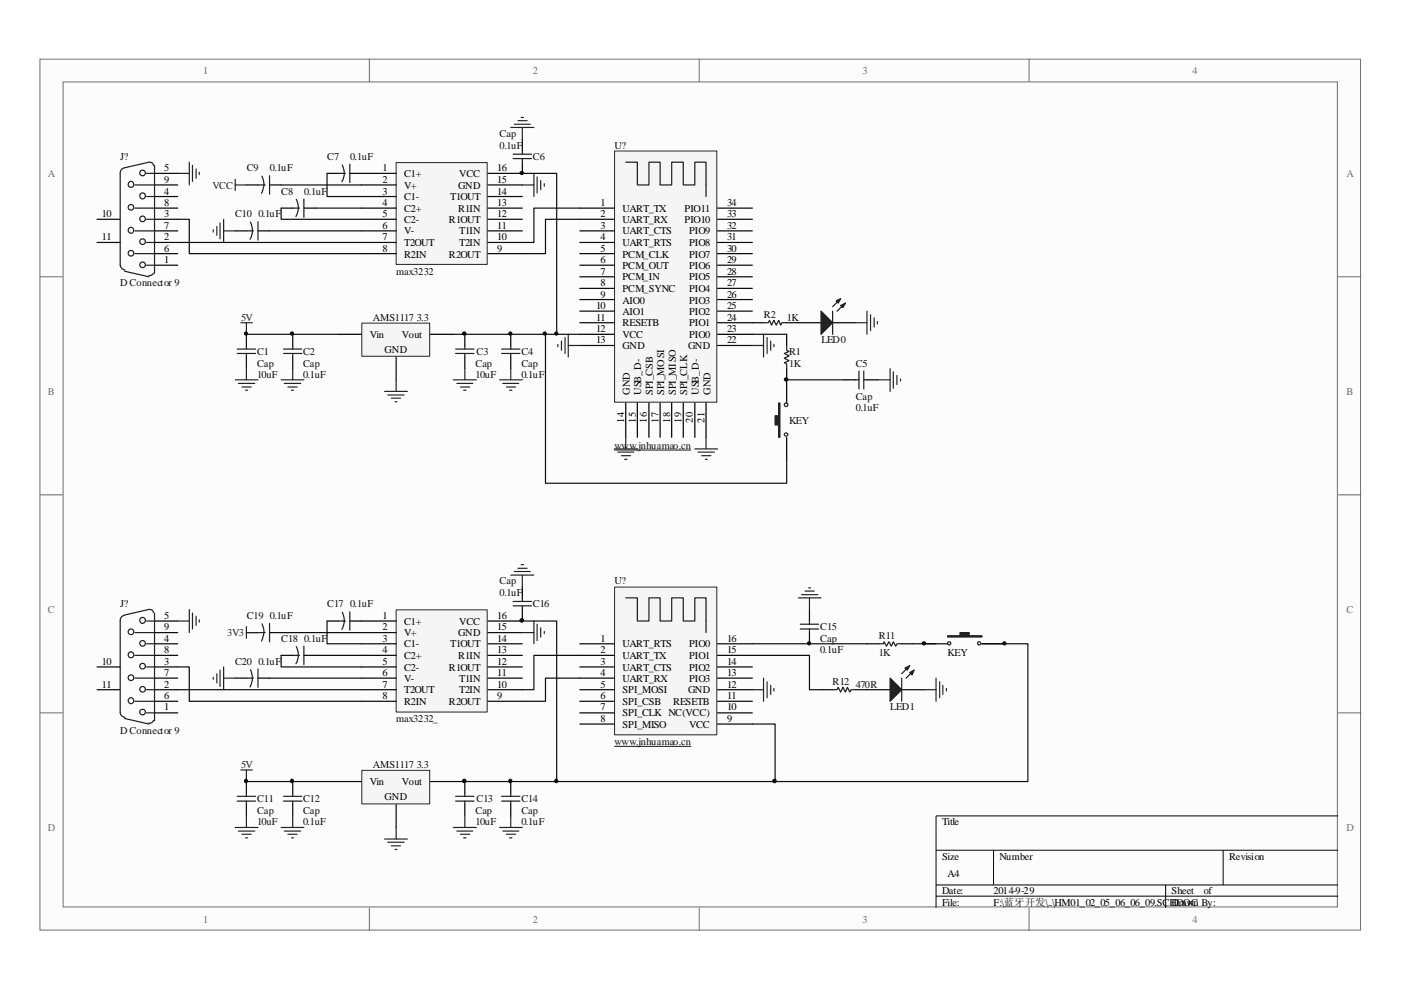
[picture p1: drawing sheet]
<svg xmlns="http://www.w3.org/2000/svg" width="297mm" height="210mm" viewBox="0 0 297 210" stroke-linecap="round" stroke-linejoin="round" font-family="sans-serif">
<path d="M8.6 12.6h279.9v184.6h-279.9z" fill="#fcfcfc"/>
<path d="M8.5 12.5h280v184.7h-280z" fill="none" stroke="#6e6e6e" stroke-width=".21"/>
<path d="M13.5 17.5h270v174.8h-270z" fill="#fcfcfc"/>
<g fill="none" stroke="#6e6e6e" stroke-width=".21">
<path d="M13.4 17.4h270.1v174.9h-270.1zM78.3 12.5v4.9M148.3 12.5v4.9M218.2 12.5v4.9M8.5 58.7h4.8M283.7 58.7h4.9M8.5 104.9h4.8M283.7 104.9h4.9M8.5 151.1h4.8M283.7 151.1h4.9M78.3 192.5v4.9M148.3 192.5v4.9"/>
<path d="M218.2 192.5v4.9"/>
</g>
<path d="M283.7 173h-85.2v19.5M198.5 180.3h85.2M198.5 187.6h85.2M198.5 190h85.2M210.7 180.3v7.3M247.1 187.6v4.9M259.3 180.3v7.3" fill="none" stroke="#000" stroke-width=".21"/>
<path d="M130.4 32.1h21.6v53.2h-21.6z" fill="#f5f5f5"/>
<path d="M130.3 32h21.7v53.3h-21.7z" fill="none" stroke="#262626" stroke-width=".21"/>
<g fill="none" stroke="#000" stroke-width=".25">
<path d="M122.9 44.1h7.3M122.9 46.5h7.3M122.9 49h7.3M122.9 51.4h7.3M122.9 53.8h7.3M122.9 56.2h7.3M122.9 58.7h7.3M152.1 44.1h7.4M152.1 46.5h7.4M152.1 49h7.4M152.1 51.4h7.4M152.1 53.8h7.4"/>
<path d="M152.1 56.2h7.4M152.1 58.7h7.4M52.2 70.9v2.4M52.2 75.7v2.5M62.1 70.9v2.4M62.1 75.7v2.5M122.9 61.1h7.3M122.9 63.5h7.3M122.9 66h7.3M122.9 68.4h7.3M122.9 70.9h7.3M122.9 73.3h7.3"/>
<path d="M152.1 61.1h7.4M152.1 63.5h7.4M152.1 66h7.4M152.1 68.4h7.4M152.1 70.9h7.4M152.1 73.3h7.4M132.7 85.4v7.3M135.1 85.4v7.3M137.6 85.4v7.3M140 85.4v7.3M142.4 85.4v7.3M144.9 85.4v7.3"/>
<path d="M147.3 85.4v7.3M149.7 85.4v7.3"/>
</g>
<path d="M132.7 34.4h2.4v4.8h2.5v-4.8h2.4v4.8h2.4v-4.8h2.5v4.8h2.4v-4.8h2.4v7.3M50.3 74h3.9M50.3 74.9h3.9M52.2 73.3v.7M52.2 74.9v.8M60.1 74h3.9M60.1 74.9h3.9M62.1 73.3v.7M62.1 74.9v.8" fill="none" stroke="#1c1c1c" stroke-width=".25"/>
<path d="M130.3 95.4h16.2" fill="none" stroke="#0e0e0e" stroke-width=".21"/>
<g fill="none" stroke="#262626" stroke-width=".25">
<path d="M51.1 68.4h2.4M52.2 68.4v2.5M52.2 78.2v2.3M62.1 78.2v2.3M118.3 73v.5M119 72.3v2M119.8 71.6v3.3M120.5 70.9v4.8M120.5 73.3h2.4M159.5 73.3h2.4M161.9 70.9v4.8M162.6 71.6v3.3"/>
<path d="M163.4 72.3v2M164.1 73v.5M49.9 80.5h4.8M50.5 81.3h3.5M51.3 82.1h2M52.1 82.7h.4M59.6 80.5h4.8M60.3 81.3h3.5M61 82.1h2M61.8 82.7h.4M130.2 95.2h4.9M131 95.9h3.4"/>
<path d="M131.7 96.6h2M132.4 97.4h.5M132.7 92.7v2.5M147.3 95.2h4.8M148 95.9h3.5M148.8 96.6h1.9M149.5 97.4h.4M149.7 92.7v2.5"/>
</g>
<path d="M52.2 70.9h19.6M96.1 70.9h26.8" fill="none" stroke="#0e0e0e" stroke-width=".25"/>
<path d="M76.8 68.6h14.3v6.9h-14.3z" fill="#f5f5f5"/>
<path d="M76.7 68.5h14.4v7h-14.4z" fill="none" stroke="#262626" stroke-width=".21"/>
<g fill="none" stroke="#000" stroke-width=".25">
<path d="M32.8 36.8h4.9M32.8 39.2h4.9M20.6 51.4h4.9M20.6 46.5h4.9M32.8 56.2h4.9M32.8 51.4h4.9M32.8 46.5h4.9M32.8 41.7h4.9M32.8 53.8h4.9M32.8 49h4.9M32.8 44.1h4.9M71.8 70.9h4.8"/>
<path d="M84 75.7v4.8M91.3 70.9h4.8M98.6 70.9v2.4M98.6 75.7v2.5M108.3 70.9v2.4M108.3 75.7v2.5M159.5 68.4h2.4M166.8 70.9v2.4M166.8 78.2v7.2M166.8 68.4h7.3M176.5 68.4h4.9M166.8 92.7v4.9"/>
<path d="M179 80.5h2.4M183.8 80.5h2.5"/>
</g>
<g fill="none" stroke="#1c1c1c" stroke-width=".25">
<path d="M28.6 39.2h4.2M31.1 36.8h1.7M32.5 35.1a.73 .73 0 0 0-.9-.7l-5.2 1.2a1.11 1.11 0 0 0-.9 1.2v19.4a1.26 1.26 0 0 0 1 1M32.8 35.1v22.8M26.4 57.5l5.2 1.2M28.6 53.8h4.2M28.6 49h4.2M28.6 44.1h4.2M31.1 51.4h1.7M31.1 56.2h1.7M31.1 46.5h1.7M31.1 41.7h1.7"/>
<path d="M32.5 57.9a.93 .93 0 0 1-.9 .5M96.6 74h3.9M96.6 74.9h3.9M98.6 73.3v.7M98.6 74.9v.8M106.3 74h3.9M106.3 74.9h3.9M108.3 73.3v.7M108.3 74.9v.8M161.9 68.4h1l.3-.5 .4 1 .5-1 .5 1 .5-1 .4 1 .3-.5h1M166.8 73.3v1l.5 .2-1 .4 1 .6-1 .5 1 .5-1 .4 .5 .2v1.1M176.5 66v4.9"/>
<path d="M178.2 63.3l-1.7 1.7M179.2 64.3l-1.7 1.7M182.1 78.7v3.8M183.1 78.7v3.8M181.4 80.5h.7M183.1 80.5h.7"/>
<circle cx="27.7" cy="39.1" r=".62"/>
<circle cx="30.2" cy="36.7" r=".6"/>
<circle cx="27.8" cy="48.8" r=".61"/>
<circle cx="27.8" cy="53.7" r=".6"/>
<circle cx="27.8" cy="44" r=".6"/>
<circle cx="30.2" cy="41.5" r=".61"/>
<circle cx="30.2" cy="51.2" r=".6"/>
<circle cx="30.2" cy="56.1" r=".6"/>
<circle cx="30.2" cy="46.4" r=".6"/>
<circle cx="166.7" cy="85.8" r=".39"/>
<circle cx="166.7" cy="92.1" r=".36"/>
</g>
<g fill="none" stroke="#262626" stroke-width=".25">
<path d="M98.6 78.2v2.3M108.3 78.2v2.3M181.4 68.4h2.4M183.8 66v4.9M184.6 66.7v3.4M185.3 67.4v2M186 68.2v.5M188.7 78.2v4.8M189.4 78.8v3.5M190.2 79.6v1.9M81.5 83h4.9M82.2 83.7h3.5"/>
<path d="M83 84.4h1.9M83.7 85.2h.5M84 80.5v2.5M96.1 80.5h4.9M96.9 81.3h3.3M97.6 82.1h2M98.3 82.7h.5M105.9 80.5h4.8M106.6 81.3h3.4M107.4 82.1h1.9M108 82.7h.5M186.3 80.5h2.4"/>
<path d="M190.9 80.4v.4"/>
</g>
<g fill="#1c1c1c" stroke="#1c1c1c" stroke-width=".25">
<path d="M165.1 85.4h.3v7.3h-.3v-2.6h-.8v-1.9h.8z" fill-rule="evenodd"/>
<path d="M174.1 66l2.4 2.4-2.4 2.5z" fill-rule="evenodd"/>
<path d="M178.2 64.8l1-.5-.5 .9z" fill-rule="evenodd"/>
<path d="M177.3 63.8l.9-.5-.5 1z" fill-rule="evenodd"/>
</g>
<path d="M115.7 70.9v31.6h51.1v-4.9M159.5 70.9h7.3M166.8 80.5h12.2" fill="none" stroke="#0e0e0e" stroke-width=".25"/>
<path d="M84.1 34.6h19.2v21.5h-19.2z" fill="#f5f5f5"/>
<path d="M84 34.5h19.3v21.6h-19.3z" fill="none" stroke="#262626" stroke-width=".21"/>
<g fill="none" stroke="#000" stroke-width=".25">
<path d="M52.2 39.2h2.5M57.1 39.2h2.5M69.3 36.8h2.5M74.2 36.8h9.8M76.6 39.2h7.4M103.5 39.2h7.2M110.7 34.4v2.4h-7.2M110.7 29.5v2.4M49.9 49h2.3M54.7 49h2.4M59.6 44.1h2.5M64.4 44.1h2.5"/>
<path d="M76.6 41.7h7.4M76.6 44.1h7.4M76.6 46.5h7.4M76.6 49h7.4M76.6 51.4h7.4M76.6 53.8h7.4M103.5 41.7h7.2M103.5 44.1h7.2M103.5 46.5h7.2M103.5 49h7.2M103.5 51.4h7.2M103.5 53.8h7.2"/>
<path d="M52.2 165.7v2.5M52.2 170.6v2.4M62.1 165.7v2.5M62.1 170.6v2.4"/>
</g>
<path d="M59.6 39.2h17M69.3 36.8v4.9h7.3M110.7 36.8h7.3v34.1M37.7 46.5h2.4v7.3h36.5M37.7 51.4h38.9M57.1 49h19.5M59.6 44.1v2.4h17M66.9 44.1h9.7M122.9 46.5h-7.2v7.3h-5M122.9 44.1h-9.7v7.3h-2.5M52.2 165.7h19.6" fill="none" stroke="#0e0e0e" stroke-width=".25"/>
<g fill="none" stroke="#262626" stroke-width=".25">
<path d="M37.7 36.8h2.4M40.1 34.4v4.8M40.8 35.1v3.4M41.6 35.8v2M42.2 36.5v.5M49.9 39.2h2.3M49.9 38v2.4M108.3 27h4.9M109.1 26.3h3.3M109.8 25.6h2M110.5 24.9h.5M110.7 39.2h2.5"/>
<path d="M110.7 27v2.5M113.2 36.8v4.9M113.9 37.5v3.4M114.6 38.3v1.9M115.4 39v.5M45.2 48.7v.5M46 48v1.9M46.7 47.3v3.3M47.4 46.5v4.9M47.4 49h2.5M49.9 175.4h4.8M50.5 176.2h3.5"/>
<path d="M51.1 163.3h2.4M51.3 176.9h2M52.1 177.6h.4M52.2 163.3v2.4M52.2 173v2.4M59.6 175.4h4.8M60.3 176.2h3.5M61 176.9h2M61.8 177.6h.4M62.1 173v2.4"/>
</g>
<g fill="none" stroke="#1c1c1c" stroke-width=".25">
<path d="M54.7 39.2h1.5M55.5 37.4a3.8 3.8 0 0 1 0 3.6M57.1 37.3v3.9M71.8 36.8h1.4M72.6 35a3.6 3.6 0 0 1-.1 3.5M74.2 34.8v3.9M108.8 33.6h3.9M108.8 32.7h3.9M110.7 31.9v.8M110.7 33.6v.8M52.2 49h1.6M53.1 47.1a3.8 3.8 0 0 1-.1 3.6"/>
<path d="M54.7 47v3.9M62.1 44.1h1.4M62.8 42.3a3.8 3.8 0 0 1-.1 3.6M64.4 42.2v3.9M50.3 168.8h3.9M50.3 169.9h3.9M52.2 168.2v.6M52.2 169.9v.7M60.1 168.8h3.9M60.1 169.9h3.9M62.1 168.2v.6M62.1 169.9v.7"/>
</g>
<path d="M76.8 163.4h14.3v7h-14.3z" fill="#f5f5f5"/>
<path d="M76.7 163.3h14.4v7.1h-14.4z" fill="none" stroke="#262626" stroke-width=".21"/>
<g fill="none" stroke="#000" stroke-width=".25">
<path d="M32.8 136.5h4.9M32.8 131.7h4.9M32.8 139h4.9M32.8 134.1h4.9M20.6 146.2h4.9M20.6 141.4h4.9M32.8 151.1h4.9M32.8 146.2h4.9M32.8 141.4h4.9M32.8 148.7h4.9M32.8 143.8h4.9M71.8 165.7h4.8"/>
<path d="M84 170.6v4.8M91.3 165.7h4.8M98.6 165.7v2.5M98.6 170.6v2.4M108.3 165.7v2.5M108.3 170.6v2.4"/>
</g>
<g fill="none" stroke="#1c1c1c" stroke-width=".25">
<path d="M26.4 130.5a1.06 1.06 0 0 0-.9 1.2v19.4a1.08 1.08 0 0 0 1 1M28.6 139h4.2M28.6 134.1h4.2M31.1 136.5h1.7M31.1 131.7h1.7M32.5 129.9a.73 .73 0 0 0-.9-.7l-5.2 1.2M32.8 130v22.8M26.4 152.3l5.2 1.2M28.6 148.7h4.2M28.6 143.8h4.2M31.1 146.2h1.7M31.1 151.1h1.7"/>
<path d="M31.1 141.4h1.7M32.5 152.8a.68 .68 0 0 1-.9 .5M96.6 168.8h3.9M96.6 169.9h3.9M98.6 168.2v.6M98.6 169.9v.7M106.3 168.8h3.9M106.3 169.9h3.9M108.3 168.2v.6M108.3 169.9v.7"/>
<circle cx="27.7" cy="138.8" r=".62"/>
<circle cx="27.8" cy="134" r=".6"/>
<circle cx="30.2" cy="131.5" r=".61"/>
<circle cx="30.2" cy="136.4" r=".6"/>
<circle cx="27.8" cy="148.5" r=".6"/>
<circle cx="27.8" cy="143.7" r=".6"/>
<circle cx="30.2" cy="141.2" r=".6"/>
<circle cx="30.2" cy="151" r=".6"/>
<circle cx="30.2" cy="146.1" r=".6"/>
</g>
<g fill="none" stroke="#262626" stroke-width=".25">
<path d="M81.5 177.9h4.9M82.2 178.6h3.5M83 179.3h1.9M84 175.4v2.5M96.1 175.4h4.9M96.9 176.2h3.3M97.6 176.9h2M98.3 177.6h.5M98.6 173v2.4M105.9 175.4h4.8M106.6 176.2h3.4M107.4 176.9h1.9"/>
<path d="M108 177.6h.5M108.3 173v2.4M83.7 180.1h.5"/>
</g>
<path d="M84.1 129.4h19.2v21.6h-19.2z" fill="#f5f5f5"/>
<path d="M84 129.3h19.3v21.7h-19.3z" fill="none" stroke="#262626" stroke-width=".21"/>
<g fill="none" stroke="#000" stroke-width=".25">
<path d="M52.2 134.1h2.5M57.1 134.1h2.5M59.6 139h2.5M64.4 139h2.5M69.3 131.7h2.5M74.2 131.7h9.8M76.6 134.1h7.4M76.6 136.5h7.4M76.6 139h7.4M103.5 134.1h7.2M103.5 136.5h7.2M103.5 139h7.2"/>
<path d="M110.7 129.2v2.5h-7.2M110.7 124.4v2.4M49.9 143.8h2.3M54.7 143.8h2.4M76.6 141.4h7.4M76.6 143.8h7.4M76.6 146.2h7.4M76.6 148.7h7.4M103.5 141.4h7.2M103.5 143.8h7.2M103.5 146.2h7.2M103.5 148.7h7.2"/>
</g>
<path d="M59.6 139v2.4h17M59.6 134.1h17M66.9 139h9.7M69.3 131.7v4.8h7.3M110.7 131.7h7.3v34M122.9 139h-9.7v7.2h-2.5M37.7 141.4h2.4v7.3h36.5M37.7 146.2h38.9M57.1 143.8h19.5" fill="none" stroke="#0e0e0e" stroke-width=".25"/>
<g fill="none" stroke="#262626" stroke-width=".25">
<path d="M110.5 119.7h.5M37.7 131.7h2.4M40.1 129.2v4.9M40.8 130v3.4M41.6 130.7v1.9M42.2 131.4v.5M52.2 134.1h2.5M52.2 132.9v2.4M108.3 121.9h4.9M109.1 121.2h3.3M109.8 120.5h2M110.7 134.1h2.5"/>
<path d="M110.7 121.9v2.5M113.2 131.7v4.8M113.9 132.3v3.5M114.6 133.1v2M115.4 133.9v.4M45.2 143.6v.4M46 142.8v2M46.7 142.1v3.5M47.4 141.4v4.8M47.4 143.8h2.5"/>
</g>
<g fill="none" stroke="#1c1c1c" stroke-width=".25">
<path d="M54.7 134.1h1.5M55.5 132.3a3.8 3.8 0 0 1 0 3.6M57.1 132.2v3.9M62.1 139h1.4M62.8 137.1a3.8 3.8 0 0 1-.1 3.6M64.4 137v3.9M71.8 131.7h1.4M72.6 129.8a3.8 3.8 0 0 1-.1 3.6M74.2 129.7v3.9M108.8 128.5h3.9M108.8 127.5h3.9M110.7 126.8v.7"/>
<path d="M110.7 128.5v.7M52.2 143.8h1.6M53.1 142a3.8 3.8 0 0 1-.1 3.6M54.7 141.8v3.9"/>
</g>
<path d="M130.4 124.6h21.6v31.2h-21.6z" fill="#f5f5f5"/>
<path d="M130.3 124.5h21.7v31.3h-21.7z" fill="none" stroke="#262626" stroke-width=".21"/>
<g fill="none" stroke="#000" stroke-width=".25">
<path d="M122.9 136.5h7.3M122.9 139h7.3M152.1 136.5h7.4M152.1 139h7.4M171.6 129.2v2.5M171.6 134.1v2.4M183.8 136.5h2.5M191.2 136.5h2.3M196 136.5h4.9M208.2 136.5h4.9M122.9 141.4h7.3M122.9 143.8h7.3"/>
<path d="M122.9 146.2h7.3M122.9 148.7h7.3M122.9 151.1h7.3M122.9 153.5h7.3M152.1 141.4h7.4M152.1 143.8h7.4M152.1 146.2h7.4M152.1 148.7h7.4M152.1 151.1h7.4M152.1 153.5h7.4M174.1 146.2h2.4M181.4 146.2h7.3"/>
<path d="M191.2 146.2h4.8"/>
</g>
<g fill="none" stroke="#1c1c1c" stroke-width=".25">
<path d="M132.7 126.8h2.4v4.9h2.5v-4.9h2.4v4.9h2.4v-4.9h2.5v4.9h2.4v-4.9h2.4v7.3M169.7 133.4h3.9M169.7 132.3h3.9M171.6 131.7v.6M171.6 133.4v.7M186.3 136.5h1l.2-.4 .5 .9 .5-.9 .5 .9 .4-.9 .5 .9 .3-.5h1M176.5 146.2h1l.2-.5 .5 1 .5-1 .5 1 .5-1 .5 1 .2-.5h1M191.2 143.8v4.9M192.9 141.2l-1.7 1.6M193.8 142.1l-1.7 1.7"/>
<circle cx="201.3" cy="136.4" r=".34"/>
<circle cx="207.6" cy="136.4" r=".35"/>
</g>
<path d="M130.3 158.2h16.2" fill="none" stroke="#0e0e0e" stroke-width=".21"/>
<path d="M159.5 139h12.1v7.2h2.5M159.5 136.5h24.3M193.5 136.5h5M208.2 136.5h9.7v29.2h-53.6M122.9 143.8h-7.2v4.9h-5M159.5 153.5h4.8v12.2h-68.2" fill="none" stroke="#0e0e0e" stroke-width=".25"/>
<g fill="none" stroke="#262626" stroke-width=".25">
<path d="M169.2 126.8h4.9M169.9 126.1h3.5M170.7 125.3h1.9M171.4 124.6h.5M171.6 126.8v2.4M159.5 146.2h2.4M161.9 143.8v4.9M162.6 144.5v3.4M163.4 145.3v1.9M164.1 146v.5M196 146.2h2.5M198.5 143.8v4.9"/>
<path d="M199.2 144.5v3.4M199.9 145.3v1.9M200.7 146v.5"/>
</g>
<g fill="#1c1c1c" stroke="#1c1c1c" stroke-width=".25">
<path d="M188.7 143.8l2.5 2.4-2.5 2.5z" fill-rule="evenodd"/>
<path d="M192.9 142.6l.9-.5-.4 1z" fill-rule="evenodd"/>
<path d="M191.9 141.7l1-.5-.5 .9z" fill-rule="evenodd"/>
<path d="M200.9 134.8h2.6v-.7h2v.7h2.7v.3h-7.3z" fill-rule="evenodd"/>
</g>
<g fill="#0e0e0e" stroke="#0e0e0e" stroke-width=".21">
<circle cx="52.1" cy="165.6" r=".36"/>
<circle cx="52.2" cy="70.7" r=".34"/>
<circle cx="61.9" cy="165.6" r=".36"/>
<circle cx="61.9" cy="70.7" r=".34"/>
<circle cx="98.4" cy="165.6" r=".38"/>
<circle cx="98.4" cy="70.7" r=".36"/>
<circle cx="108.2" cy="165.6" r=".37"/>
<circle cx="108.2" cy="70.7" r=".35"/>
<circle cx="110.6" cy="131.5" r=".38"/>
<circle cx="110.6" cy="36.7" r=".35"/>
<circle cx="115.5" cy="70.7" r=".34"/>
<circle cx="117.9" cy="165.6" r=".36"/>
<circle cx="117.9" cy="70.7" r=".34"/>
<circle cx="164.2" cy="165.6" r=".38"/>
<circle cx="166.7" cy="80.4" r=".36"/>
<circle cx="171.5" cy="136.4" r=".34"/>
<circle cx="195.9" cy="136.4" r=".36"/>
<circle cx="212.9" cy="136.4" r=".34"/>
</g>
<g font-size="2.2" fill="#716f64">
<text x="43.1" y="15.7">1</text>
<text x="112.9" y="15.7">2</text>
<text x="182.9" y="15.7">3</text>
<text x="252.8" y="15.7">4</text>
<text x="10.2" y="37.5">A</text>
<text x="285.5" y="37.5">A</text>
<text x="10.2" y="83.7">B</text>
<text x="285.5" y="83.7">B</text>
<text x="10.2" y="130">C</text>
<text x="285.5" y="130">C</text>
<text x="10.2" y="176.2">D</text>
<text x="285.5" y="176.2">D</text>
<text x="43.1" y="195.7">1</text>
<text x="112.9" y="195.7">2</text>
<text x="182.9" y="195.7">3</text>
<text x="252.8" y="195.7">4</text>
</g>
<g font-size="2.2" fill="#0e0e0e">
<text x="105.9" y="29.1">Cap</text>
<text x="25.5" y="33.9">J?</text>
<text x="69.3" y="33.9">C7</text>
<text x="74.3" y="33.9">0.1uF</text>
<text x="105.9" y="31.5">0.1uF</text>
<text x="112.9" y="33.9">C6</text>
<text x="130.3" y="31.5">U?</text>
<text x="52.3" y="36.3">C9</text>
<text x="57.2" y="36.3">0.1uF</text>
<text x="59.6" y="41.2">C8</text>
<text x="64.5" y="41.2">0.1uF</text>
<text x="49.9" y="46.1">C10</text>
<text x="54.8" y="46.1">0.1uF</text>
<text x="84" y="58.3">max3232</text>
<text x="25.5" y="60.6">DConnector 9</text>
<text x="79.1" y="68">AMS1117</text>
<text x="88.4" y="68">3.3</text>
<text x="162" y="67.5">R2</text>
<text x="166.8" y="68">1K</text>
<text x="54.5" y="75.3">C1</text>
<text x="54.5" y="77.7">Cap</text>
<text x="64.3" y="75.3">C2</text>
<text x="64.3" y="77.7">Cap</text>
<text x="100.8" y="77.7">Cap</text>
<text x="101" y="75.3">C3</text>
<text x="110.6" y="75.3">C4</text>
<text x="110.6" y="77.7">Cap</text>
<text x="167.3" y="77.7">1K</text>
<text x="167.3" y="75.3">R1</text>
<text x="174.2" y="72.8">LED0</text>
<text x="181.4" y="77.9">C5</text>
<text x="54.5" y="80.1">10uF</text>
<text x="64.3" y="80.1">0.1uF</text>
<text x="100.8" y="80.1">10uF</text>
<text x="110.6" y="80.1">0.1uF</text>
<text x="167.3" y="89.8">KEY</text>
<text x="181.4" y="87.2">0.1uF</text>
<text x="181.4" y="84.8">Cap</text>
<text x="130.3" y="95.2">www.jnhuamao.cn</text>
<text x="105.9" y="123.9">Cap</text>
<text x="130.3" y="123.9">U?</text>
<text x="25.5" y="128.8">J?</text>
<text x="52.3" y="131.2">C19</text>
<text x="57.2" y="131.2">0.1uF</text>
<text x="69.3" y="128.8">C17</text>
<text x="74.3" y="128.8">0.1uF</text>
<text x="105.9" y="126.3">0.1uF</text>
<text x="112.9" y="128.8">C16</text>
<text x="59.6" y="136.1">C18</text>
<text x="64.5" y="136.1">0.1uF</text>
<text x="173.9" y="133.6">C15</text>
<text x="173.9" y="136.1">Cap</text>
<text x="186.4" y="135.6">R11</text>
<text x="49.9" y="141">C20</text>
<text x="54.8" y="141">0.1uF</text>
<text x="173.9" y="138.5">0.1uF</text>
<text x="186.4" y="139">1K</text>
<text x="200.9" y="139">KEY</text>
<text x="176.5" y="145.3">R12</text>
<text x="181.4" y="145.8">470R</text>
<text x="25.5" y="155.5">DConnector 9</text>
<text x="84" y="153.1">max3232_</text>
<text x="188.7" y="150.6">LED1</text>
<text x="130.3" y="158">www.jnhuamao.cn</text>
<text x="79.1" y="162.8">AMS1117</text>
<text x="88.4" y="162.8">3.3</text>
<text x="54.5" y="170.1">C11</text>
<text x="54.5" y="172.6">Cap</text>
<text x="64.3" y="170.1">C12</text>
<text x="64.3" y="172.6">Cap</text>
<text x="100.8" y="172.6">Cap</text>
<text x="101" y="170.1">C13</text>
<text x="110.6" y="170.1">C14</text>
<text x="110.6" y="172.6">Cap</text>
<text x="54.5" y="175">10uF</text>
<text x="64.3" y="175">0.1uF</text>
<text x="100.8" y="175">10uF</text>
<text x="110.6" y="175">0.1uF</text>
</g>
<g font-size="2.2">
<text x="34.8" y="41.2">4</text>
<text x="34.8" y="36.3">5</text>
<text x="34.8" y="38.8">9</text>
<text x="81.1" y="36.3">1</text>
<text x="81.1" y="38.8">2</text>
<text x="81.1" y="41.2">3</text>
<text x="85.7" y="37.5">C1+</text>
<text x="85.7" y="40">V+</text>
<text x="97.1" y="40">GND</text>
<text x="97.4" y="37.5">VCC</text>
<text x="105.4" y="38.8">15</text>
<text x="105.4" y="36.3">16</text>
<text x="105.4" y="41.2">14</text>
<text x="21.6" y="46.1">10</text>
<text x="34.8" y="46.1">3</text>
<text x="34.8" y="43.6">8</text>
<text x="81.1" y="43.6">4</text>
<text x="81.1" y="46.1">5</text>
<text x="85.7" y="42.4">C1-</text>
<text x="85.7" y="44.9">C2+</text>
<text x="85.7" y="47.3">C2-</text>
<text x="95.2" y="47.3">R1OUT</text>
<text x="95.4" y="42.4">T1OUT</text>
<text x="97.1" y="44.9">R1IN</text>
<text x="105.4" y="43.6">13</text>
<text x="105.4" y="46.1">12</text>
<text x="127.3" y="43.6">1</text>
<text x="127.3" y="46.1">2</text>
<text x="132" y="44.9">UART_TX</text>
<text x="132" y="47.3">UART_RX</text>
<text x="145.1" y="47.3">PIO10</text>
<text x="145.1" y="44.9">PIO11</text>
<text x="154.2" y="46.1">33</text>
<text x="154.2" y="43.6">34</text>
<text x="21.6" y="51">11</text>
<text x="34.8" y="51">2</text>
<text x="34.8" y="53.4">6</text>
<text x="34.8" y="48.5">7</text>
<text x="81.1" y="48.5">6</text>
<text x="81.1" y="51">7</text>
<text x="81.1" y="53.4">8</text>
<text x="85.7" y="49.7">V-</text>
<text x="85.7" y="52.2">T2OUT</text>
<text x="97.4" y="52.2">T2IN</text>
<text x="97.4" y="49.7">T1IN</text>
<text x="105.4" y="51">10</text>
<text x="105.4" y="48.5">11</text>
<text x="105.4" y="53.4">9</text>
<text x="127.3" y="48.5">3</text>
<text x="127.3" y="51">4</text>
<text x="127.3" y="53.4">5</text>
<text x="132" y="49.7">UART_CTS</text>
<text x="132" y="52.2">UART_RTS</text>
<text x="146.1" y="52.2">PIO8</text>
<text x="146.1" y="49.7">PIO9</text>
<text x="154.2" y="53.4">30</text>
<text x="154.2" y="51">31</text>
<text x="154.2" y="48.5">32</text>
<text x="34.8" y="55.8">1</text>
<text x="85.7" y="54.6">R2IN</text>
<text x="95.2" y="54.6">R2OUT</text>
<text x="127.3" y="55.8">6</text>
<text x="127.3" y="58.3">7</text>
<text x="132" y="54.6">PCM_CLK</text>
<text x="132" y="57">PCM_OUT</text>
<text x="132" y="59.5">PCM_IN</text>
<text x="146.1" y="59.5">PIO5</text>
<text x="146.1" y="57">PIO6</text>
<text x="146.1" y="54.6">PIO7</text>
<text x="154.2" y="58.3">28</text>
<text x="154.2" y="55.8">29</text>
<text x="126.4" y="65.5">10</text>
<text x="127.3" y="60.6">8</text>
<text x="127.3" y="63.1">9</text>
<text x="132" y="61.9">PCM_SYNC</text>
<text x="132" y="64.4">AIO0</text>
<text x="146.1" y="64.4">PIO3</text>
<text x="146.1" y="61.9">PIO4</text>
<text x="154.2" y="65.5">25</text>
<text x="154.2" y="63.1">26</text>
<text x="154.2" y="60.6">27</text>
<text x="78.4" y="71.6">Vin</text>
<text x="85.2" y="71.6">Vout</text>
<text x="126.4" y="68">11</text>
<text x="126.4" y="70.4">12</text>
<text x="132" y="66.7">AIO1</text>
<text x="132" y="69.2">RESETB</text>
<text x="132" y="71.6">VCC</text>
<text x="146.1" y="71.6">PIO0</text>
<text x="146.1" y="69.2">PIO1</text>
<text x="146.1" y="66.7">PIO2</text>
<text x="154.2" y="70.4">23</text>
<text x="154.2" y="68">24</text>
<text x="81.5" y="74.8">GND</text>
<text x="126.4" y="72.8">13</text>
<text x="132" y="74">GND</text>
<text x="145.9" y="74">GND</text>
<text x="154.2" y="72.8">22</text>
<text x="133.5" y="83.7" transform="rotate(-90 133.5 83.7)">GND</text>
<text x="136" y="83.7" transform="rotate(-90 136 83.7)">USB_D-</text>
<text x="138.4" y="83.7" transform="rotate(-90 138.4 83.7)">SPI_CSB</text>
<text x="140.8" y="83.7" transform="rotate(-90 140.8 83.7)">SPI_MOSI</text>
<text x="143.3" y="83.7" transform="rotate(-90 143.3 83.7)">SPI_MISO</text>
<text x="145.7" y="83.7" transform="rotate(-90 145.7 83.7)">SPI_CLK</text>
<text x="148.2" y="83.7" transform="rotate(-90 148.2 83.7)">USB_D-</text>
<text x="150.6" y="83.7" transform="rotate(-90 150.6 83.7)">GND</text>
<text x="132.3" y="89.6" transform="rotate(-90 132.3 89.6)">14</text>
<text x="134.8" y="89.6" transform="rotate(-90 134.8 89.6)">15</text>
<text x="137.2" y="89.6" transform="rotate(-90 137.2 89.6)">16</text>
<text x="139.6" y="89.6" transform="rotate(-90 139.6 89.6)">17</text>
<text x="142.1" y="89.6" transform="rotate(-90 142.1 89.6)">18</text>
<text x="144.5" y="89.6" transform="rotate(-90 144.5 89.6)">19</text>
<text x="146.9" y="89.6" transform="rotate(-90 146.9 89.6)">20</text>
<text x="149.4" y="89.6" transform="rotate(-90 149.4 89.6)">21</text>
<text x="34.8" y="131.2">5</text>
<text x="81.1" y="131.2">1</text>
<text x="105.4" y="131.2">16</text>
<text x="34.8" y="136.1">4</text>
<text x="34.8" y="133.6">9</text>
<text x="81.1" y="133.6">2</text>
<text x="81.1" y="136.1">3</text>
<text x="85.7" y="132.4">C1+</text>
<text x="85.7" y="134.9">V+</text>
<text x="85.7" y="137.3">C1-</text>
<text x="95.4" y="137.3">T1OUT</text>
<text x="97.1" y="134.9">GND</text>
<text x="97.4" y="132.4">VCC</text>
<text x="105.4" y="133.6">15</text>
<text x="105.4" y="136.1">14</text>
<text x="127.3" y="136.1">1</text>
<text x="132" y="137.3">UART_RTS</text>
<text x="146.1" y="137.3">PIO0</text>
<text x="154.2" y="136.1">16</text>
<text x="21.6" y="141">10</text>
<text x="34.8" y="141">3</text>
<text x="34.8" y="143.4">7</text>
<text x="34.8" y="138.5">8</text>
<text x="81.1" y="138.5">4</text>
<text x="81.1" y="141">5</text>
<text x="81.1" y="143.4">6</text>
<text x="85.7" y="139.7">C2+</text>
<text x="85.7" y="142.2">C2-</text>
<text x="95.2" y="142.2">R1OUT</text>
<text x="97.1" y="139.7">R1IN</text>
<text x="105.4" y="143.4">11</text>
<text x="105.4" y="138.5">13</text>
<text x="105.4" y="141">12</text>
<text x="127.3" y="138.5">2</text>
<text x="127.3" y="141">3</text>
<text x="127.3" y="143.4">4</text>
<text x="132" y="139.7">UART_TX</text>
<text x="132" y="142.2">UART_CTS</text>
<text x="146.1" y="142.2">PIO2</text>
<text x="146.1" y="139.7">PIO1</text>
<text x="154.2" y="143.4">13</text>
<text x="154.2" y="141">14</text>
<text x="154.2" y="138.5">15</text>
<text x="21.6" y="145.8">11</text>
<text x="34.8" y="145.8">2</text>
<text x="34.8" y="148.3">6</text>
<text x="81.1" y="145.8">7</text>
<text x="81.1" y="148.3">8</text>
<text x="85.7" y="144.6">V-</text>
<text x="85.7" y="147">T2OUT</text>
<text x="85.7" y="149.5">R2IN</text>
<text x="95.2" y="149.5">R2OUT</text>
<text x="97.4" y="147">T2IN</text>
<text x="97.4" y="144.6">T1IN</text>
<text x="105.4" y="145.8">10</text>
<text x="105.4" y="148.3">9</text>
<text x="127.3" y="145.8">5</text>
<text x="127.3" y="148.3">6</text>
<text x="132" y="144.6">UART_RX</text>
<text x="132" y="147">SPI_MOSI</text>
<text x="132" y="149.5">SPI_CSB</text>
<text x="142.7" y="149.5">RESETB</text>
<text x="145.9" y="147">GND</text>
<text x="146.1" y="144.6">PIO3</text>
<text x="154.2" y="145.8">12</text>
<text x="154.2" y="148.3">11</text>
<text x="34.8" y="150.6">1</text>
<text x="127.3" y="150.6">7</text>
<text x="127.3" y="153.1">8</text>
<text x="132" y="151.9">SPI_CLK NC(VCC)</text>
<text x="132" y="154.4">SPI_MISO</text>
<text x="146.1" y="154.4">VCC</text>
<text x="154.2" y="153.1">9</text>
<text x="154.2" y="150.6">10</text>
<text x="78.4" y="166.5">Vin</text>
<text x="85.2" y="166.5">Vout</text>
<text x="81.5" y="169.7">GND</text>
<text x="199.7" y="175">Title</text>
<text x="199.7" y="182.3">Size</text>
<text x="200.9" y="185.9">A4</text>
<text x="211.9" y="182.3">Number</text>
<text x="260.6" y="182.3">Revision</text>
<text x="199.7" y="189.6">Date:</text>
<text x="210.7" y="189.6">2014-9-29</text>
<text x="248.4" y="189.6">Sheet</text>
<text x="255.3" y="189.6">of</text>
<text x="199.7" y="192">File:</text>
<text x="210.7" y="192">F:\蓝牙开发\..\HM01_02_05_06_06_09.SCHDOC</text>
<text x="248.4" y="192">Drawn By:</text>
</g>
<g font-size="2.2" fill="#262626">
<text x="45" y="40">VCC</text>
<text x="51.1" y="68">5V</text>
<text x="48.2" y="134.9">3V3</text>
<text x="51.1" y="162.8">5V</text>
</g>
</svg>
